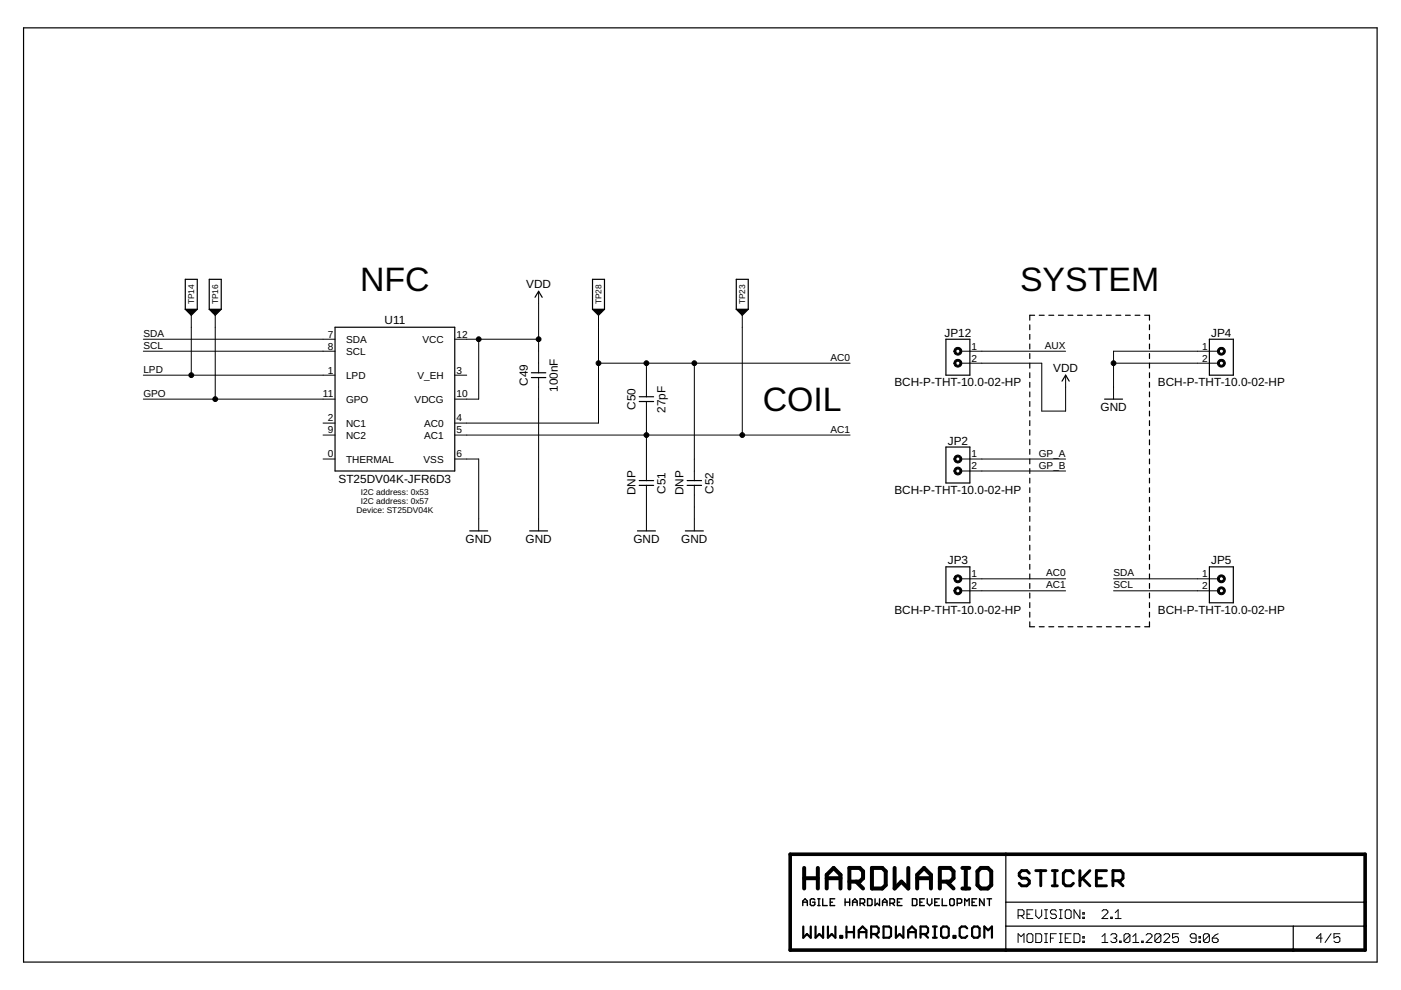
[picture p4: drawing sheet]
<svg xmlns="http://www.w3.org/2000/svg" width="297mm" height="210mm" viewBox="0 0 297 210" stroke-linecap="round" stroke-linejoin="round" font-family="sans-serif">
<g fill="none" stroke="#000" stroke-width=".25">
<path d="M5 5.9h287v198.1h-287zM39.3 65.6l1.3 1.2 1.2-1.2M39.3 65.6v-6.4h2.5v6.4M39.3 65.6h2.5M39.5 65.7h2.1M39.7 65.8h1.7M39.8 66h1.5M39.9 66.1h1.3M40 66.2h1.1M40.2 66.3h.7M40.3 66.5h.5M40.4 66.6h.3"/>
<path d="M44.4 65.6v-6.4h2.5v6.4M44.4 65.6h2.5M44.4 65.6l1.2 1.2 1.3-1.2M44.6 65.7h2.1M44.7 65.8h1.8M44.9 66h1.5M45 66.1h1.3M45.1 66.2h1M45.3 66.3h.7M45.4 66.5h.5M45.5 66.6h.3M71 69.4h25.4v30.5h-25.4z"/>
<path d="M112.7 79h3M113.4 63l.8-1.2 .8 1.2M125.6 65.6v-6.4h2.6v6.4M125.6 65.6h2.6M125.6 65.6l1.3 1.2 1.3-1.2M125.9 65.7h2M126 65.8h1.8M126.1 66h1.6M126.3 66.1h1.2M126.4 66.2h1M126.5 66.3h.8M126.6 66.5h.5"/>
<path d="M126.8 66.6h.2M156.1 65.6v-6.4h2.5v6.4M156.1 65.6h2.5M156.1 65.6l1.3 1.2 1.2-1.2M156.4 65.7h2M156.5 65.8h1.8M156.6 66h1.5M156.7 66.1h1.3M156.9 66.2h1M157 66.3h.8M157.1 66.5h.5M157.2 66.6h.3"/>
<path d="M200.6 71.9h5v7.6h-5zM218.3 68.9v1M218.3 70.9v1M218.3 72.9v1.1M218.3 75v1M218.3 77v1M218.3 79v1.1M219.4 66.8h-1.1v1.1M220.3 66.8h1.1M222.4 66.8h1M224.4 66.8h1M226.4 66.8h1.1"/>
<path d="M228.5 66.8h1M230.5 66.8h1M232.5 66.8h1.1M234.6 66.8h1M236.6 66.8h1M238.6 66.8h1M240.7 66.8h1M242.7 66.8h1v1.1M243.7 68.9v1M243.7 70.9v1M243.7 72.9v1.1M243.7 75v1"/>
<path d="M243.7 77v1M243.7 79v1.1M256.4 71.9h5.1v7.6h-5.1zM112.7 80.1h3M135.5 84.1h3.1M135.5 85.1h3.1M200.6 94.8h5v7.6h-5zM218.3 81.1v1M218.3 83.1v1M218.3 85.1v1.1M218.3 87.2v1M218.3 89.2v1"/>
<path d="M218.3 91.2v1.1M218.3 93.3v1M218.3 95.3v1M218.3 97.3v1M218.3 99.4v1M225.2 80.8l.7-1.3 .8 1.3M234.2 84.6h3.8M243.7 81.1v1M243.7 83.1v1M243.7 85.1v1.1M243.7 87.2v1M243.7 89.2v1"/>
<path d="M243.7 91.2v1.1M243.7 93.3v1M243.7 95.3v1M243.7 97.3v1M243.7 99.4v1M99.6 112.6h3.8M112.3 112.6h3.8M135.1 112.6h3.9M135.5 102.9h3.1M135.5 101.9h3.1M145.3 112.6h3.8M145.7 102.9h3"/>
<path d="M145.7 101.9h3M218.3 101.4v1M218.3 103.4v1M218.3 105.5v1M218.3 107.5v1M218.3 109.5v1M218.3 111.5v1.1M218.3 113.6v1M218.3 115.6v1M218.3 117.6v1.1M218.3 119.7v1M243.7 101.4v1"/>
<path d="M243.7 103.4v1M243.7 105.5v1M243.7 107.5v1M243.7 109.5v1M243.7 111.5v1.1M243.7 113.6v1M243.7 115.6v1M243.7 117.6v1.1M243.7 119.7v1M200.6 120.2h5v7.6h-5zM218.3 121.7v1M218.3 123.7v1.1"/>
<path d="M218.3 125.8v1M218.3 127.8v1M218.3 129.8v1.1M218.3 131.8v1.1h1.1M220.3 132.9h1.1M222.4 132.9h1M224.4 132.9h1M226.4 132.9h1.1M228.5 132.9h1M230.5 132.9h1M232.5 132.9h1.1M234.6 132.9h1"/>
<path d="M236.6 132.9h1M238.6 132.9h1M240.7 132.9h1M243.7 131.8v1.1h-1M243.7 121.7v1M243.7 123.7v1.1M243.7 125.8v1M243.7 127.8v1M243.7 129.8v1.1M256.4 120.2h5.1v7.6h-5.1zM213.3 181.1v20.3M213.3 191.3h76.1"/>
<path d="M213.3 196.4h76.1M274.2 196.4v5"/>
</g>
<path d="M167.5 181.1h121.9v20.3h-121.9z" fill="none" stroke="#000" stroke-width=".76"/>
<g fill="none" stroke="#000" stroke-width=".21">
<path d="M30.4 71.9h40.6M30.4 79.5h40.6M30.4 74.5h40.6M40.6 66.8v12.7M45.6 66.8v17.8M96.4 71.9h17.8M96.4 79.5h2.6M101.5 71.9v12.7h-5.1M114.2 61.8v17.2M126.9 66.8v22.9h-30.5M126.9 77h53.3M137.1 77v7.1"/>
<path d="M147.2 77v24.9M157.4 66.8v25.4M203.7 77h17.2v10.2h5v-7.7M203.7 74.5h22.2M236.1 77h22.2M258.3 74.5h-22.2v10.1M30.4 84.6h40.6M68.5 97.3h2.5M68.5 92.2h2.5M68.5 89.7h2.5M96.4 97.3h5.1v15.3M96.4 92.2h83.8"/>
<path d="M114.2 80.1v32.5M137.1 85.1v16.8M203.7 97.3h22.2M203.7 99.9h22.2M137.1 102.9v9.7M147.2 102.9v9.7M203.7 125.3h22.2M203.7 122.7h22.2M236.1 125.3h22.2M236.1 122.7h22.2M215.9 194.1h.9l.3-.3v-.6l-.3-.3h-.9v1.9M215.9 199.8v-1.8l.6 .6 .6-.6v1.8"/>
<path d="M216.5 194.1l.6 .7M217.7 193.8h.7M218 198h.7l.3 .3v1.2l-.3 .3h-.7l-.3-.3v-1.2zM219 192.9h-1.3v1.9h1.3M219.6 192.9v1.2l.6 .7 .7-.7v-1.2M219.6 198h.9l.4 .3v1.2l-.4 .3h-.9zM221.5 192.9h.6M221.5 194.8h.6M221.5 198h.6M221.5 199.8h.6M221.8 192.9v1.9M221.8 198v1.8"/>
<path d="M222.7 198.9h.7M224 193.2l-.3-.3h-.7l-.3 .3v.3l.3 .3h.7l.3 .3v.4l-.3 .3h-.7l-.3-.3M224 198h-1.3v1.8M224.6 192.9h.6M224.6 194.8h.6M224.6 198h.6M224.6 199.8h.6M224.9 192.9v1.9M224.9 198v1.8M225.8 198.9h.7M226.1 192.9h.7l.3 .3v1.3l-.3 .3h-.7l-.3-.3v-1.3zM227.1 198h-1.3v1.8h1.3"/>
<path d="M227.7 198h.9l.4 .3v1.2l-.4 .3h-.9zM229 192.9v1.9l-1.3-1.9v1.9M229.6 194.5h.3v.3h-.3zM229.6 193.5h.3v.3h-.3zM229.6 198.6h.3v.3h-.3zM229.6 199.5h.3v.3h-.3zM233.6 193.2l.4-.3h.6l.3 .3v.3l-1.3 1.3h1.3M233.6 199.8h1.3M233.6 198.6l.7-.6v1.8M235.5 194.5h.3v.3h-.3zM235.5 198.3l.3-.3h.7l.3 .3v.3l-.3 .3M236.1 198.9h.4"/>
<path d="M236.5 194.8h1.2M236.5 198.9l.3 .3v.3l-.3 .3h-.7l-.3-.3M236.5 193.5l.6-.6v1.9M237.4 199.5h.3v.3h-.3zM239.6 198.3l-.4-.3h-.6l-.3 .3v1.2M239.6 198.3v1.2l-.4 .3h-.6l-.3-.3M239.6 198.3l-1.3 1.2M240.2 199.8h1.2M240.2 198.6l.6-.6v1.8M242.1 199.5h.3v.3h-.3zM243 198.3l.3-.3h.6l.3 .3v.3l-1.2 1.2h1.2M246.1 198.3l-.3-.3h-.6l-.3 .3v1.2"/>
<path d="M246.1 198.3v1.2l-.3 .3h-.6l-.3-.3M246.1 198.3l-1.2 1.2M246.7 198.3l.4-.3h.6l.3 .3v.3l-1.3 1.2h1.3M249.9 198h-1.3v.9l1-.3 .3 .3v.6l-.3 .3h-.7l-.3-.3M253.6 198.9h-.9l-.4-.3v-.3l.4-.3h.6l.3 .3v1.2l-.3 .3h-.6l-.4-.3M254.2 199.5h.3v.3h-.3zM254.2 198.6h.3v.3h-.3zM256.4 198.3l-.3-.3h-.6l-.4 .3v1.2M256.4 198.3v1.2l-.3 .3h-.6l-.4-.3M256.4 198.3l-1.3 1.2M257 198.9h1l.3 .3v.3l-.3 .3h-.7l-.3-.3zM258.3 198l-.7 .3-.6 .6"/>
<path d="M280.3 198.9h-1.2l.9-.9v1.8M282.2 198l-1.3 1.8M284.1 198h-1.3v.9l.7-.3h.3l.3 .3v.6l-.3 .3h-.7l-.3-.3"/>
</g>
<g fill="none" stroke="#000" stroke-width=".85">
<path d="M170.5 184v4.4M170.5 186.2h2.9M173.4 184v4.4M175.3 186.2h2.9M175.3 188.4v-2.9l1.4-1.5 1.5 1.5v2.9M180.1 186.9h2.2l.7-.7v-1.5l-.7-.7h-2.2v4.4M181.5 186.9l1.5 1.5M184.9 184h2.1l.8 .7v3l-.8 .7h-2.1zM189.7 184v4.4l1.4-1.5 1.5 1.5v-4.4M194.5 186.2h2.9M194.5 188.4v-2.9l1.4-1.5 1.5 1.5v2.9M199.3 186.9h2.1l.8-.7v-1.5l-.8-.7h-2.1v4.4"/>
<path d="M200.7 186.9l1.5 1.5M204 184h1.5M204 188.4h1.5M204.8 184v4.4M207.2 184.7l.8-.7h1.4l.8 .7v3l-.8 .7h-1.4l-.8-.7z"/>
</g>
<g fill="none" stroke="#000" stroke-width=".3">
<path d="M170.2 192v-.9l.5-.5 .5 .5v.9M170.2 191.3h1M172.8 190.8l-.3-.2h-.5l-.2 .2v1l.2 .2h.5l.3-.2v-.5h-.5M173.4 190.6h.5M173.4 192h.5M173.6 190.6v1.4M174.4 190.6v1.4h1M176 191.3h.5M177 190.6h-1v1.4h1M179.2 191.3h.9M179.2 190.6v1.4M180.1 190.6v1.4"/>
<path d="M180.8 191.3h.9M180.8 192v-.9l.5-.5 .4 .5v.9M182.4 191.5h.7l.2-.2v-.5l-.2-.2h-.7v1.4M182.8 191.5l.5 .5M183.9 190.6h.8l.2 .2v1l-.2 .2h-.8zM185.5 190.6v1.4l.5-.5 .5 .5v-1.4M187.1 191.3h1M187.1 192v-.9l.5-.5 .5 .5v.9M188.7 191.5h.7l.3-.2v-.5l-.3-.2h-.7v1.4M189.2 191.5l.5 .5M190.3 191.3h.5M191.2 190.6h-.9v1.4h.9"/>
<path d="M193.4 190.6h.8l.2 .2v1l-.2 .2h-.8zM195 191.3h.5M196 190.6h-1v1.4h1M196.6 190.6v.9l.5 .5 .5-.5v-.9M198.2 191.3h.5M199.2 190.6h-1v1.4h1M199.8 190.6v1.4h.9M201.6 190.6h.5l.2 .2v1l-.2 .2h-.5l-.2-.2v-1zM202.9 191.5h.8l.2-.2v-.5l-.2-.2h-.8v1.4M204.5 192v-1.4l.5 .5 .5-.5v1.4M206.1 191.3h.5M207.1 190.6h-1v1.4h1"/>
<path d="M208.7 190.6v1.4l-1-1.4v1.4M209.3 190.6h.9M209.8 190.6v1.4"/>
</g>
<g fill="none" stroke="#000" stroke-width=".47">
<path d="M170.3 196.4v2.4l.8-.8 .8 .8v-2.4M172.9 196.4v2.4l.8-.8 .8 .8v-2.4M175.5 196.4v2.4l.8-.8 .8 .8v-2.4M178.2 198.4h.4v.4h-.4zM179.5 196.4v2.4M179.5 197.6h1.6M181.1 196.4v2.4M182.1 197.6h1.6M182.1 198.8v-1.6l.8-.8 .8 .8v1.6M184.7 198h1.2l.4-.4v-.8l-.4-.4h-1.2v2.4M185.5 198l.8 .8M187.3 196.4h1.2l.4 .4v1.6l-.4 .4h-1.2z"/>
<path d="M189.9 196.4v2.4l.8-.8 .8 .8v-2.4M192.6 197.6h1.6M192.6 198.8v-1.6l.8-.8 .8 .8v1.6M195.2 198h1.2l.4-.4v-.8l-.4-.4h-1.2v2.4M196 198l.8 .8M197.8 198.8h.8M197.8 196.4h.8M198.2 196.4v2.4M199.5 196.8l.4-.4h.8l.4 .4v1.6l-.4 .4h-.8l-.4-.4zM202.2 198.4h.4v.4h-.4zM205.1 196.8l-.4-.4h-.8l-.4 .4v1.6l.4 .4h.8l.4-.4M206.1 196.8l.4-.4h.8l.4 .4v1.6l-.4 .4h-.8l-.4-.4z"/>
<path d="M208.7 198.8v-2.4l.8 .8 .8-.8v2.4"/>
</g>
<g fill="none" stroke="#000" stroke-width=".61">
<path d="M218.2 185.1l-.5-.5h-1.1l-.5 .5v.6l.5 .5h1.1l.5 .5v.6l-.5 .5h-1.1l-.5-.5M219.6 184.6h2.1M220.7 184.6v3.2M223.1 184.6h1.1M223.1 187.8h1.1M223.6 184.6v3.2M227.6 185.1l-.5-.5h-1.1l-.6 .5v2.2l.6 .5h1.1l.5-.5M229 184.6v3.2M229.5 186.2l1.6 1.6M231.1 184.6l-2.1 2.1M232.5 186.2h1M234.6 184.6h-2.1v3.2h2.1"/>
<path d="M236 186.7h1.6l.5-.5v-1.1l-.5-.5h-1.6v3.2M237 186.7l1.1 1.1"/>
</g>
<g fill="#000" stroke="#000" stroke-width=".21">
<path d="M202.4 76.5a.84 .84 0 0 1 1.4 0 .84 .84 0 0 1-.5 1.3 .84 .84 0 0 1-1.1-.8h.4a.44 .44 0 0 1 .7-.4 .44 .44 0 0 1 .1 .7 .44 .44 0 0 1-.7-.1l-.1-.2h-.4z" fill-rule="evenodd"/>
<path d="M202.4 73.9a.84 .84 0 0 1 1.4 .1 .84 .84 0 0 1-.5 1.3 .84 .84 0 0 1-1.1-.8h.4a.44 .44 0 0 1 .7-.4 .44 .44 0 0 1 .1 .7 .44 .44 0 0 1-.7-.2l-.1-.1h-.4z" fill-rule="evenodd"/>
<path d="M258.3 76.5a.83 .83 0 0 1 1.4 0 .83 .83 0 0 1-.5 1.3 .83 .83 0 0 1-1.1-.8h.4a.44 .44 0 0 1 .7-.4 .44 .44 0 0 1 .1 .7 .44 .44 0 0 1-.7-.1l-.1-.2h-.4z" fill-rule="evenodd"/>
<path d="M258.3 73.9a.83 .83 0 0 1 1.4 .1 .83 .83 0 0 1-.5 1.3 .83 .83 0 0 1-1.1-.8h.4a.44 .44 0 0 1 .7-.4 .44 .44 0 0 1 .1 .7 .44 .44 0 0 1-.7-.2l-.1-.1h-.4z" fill-rule="evenodd"/>
<path d="M202.4 99.3a.84 .84 0 0 1 1.4 .1 .84 .84 0 0 1-.5 1.3 .84 .84 0 0 1-1.1-.8h.4a.44 .44 0 0 1 .7-.4 .44 .44 0 0 1 .1 .7 .44 .44 0 0 1-.7-.2l-.1-.1h-.4z" fill-rule="evenodd"/>
<path d="M202.4 96.8a.84 .84 0 0 1 1.4 .1 .84 .84 0 0 1-.5 1.2 .84 .84 0 0 1-1.1-.8h.4a.44 .44 0 0 1 .7-.4 .44 .44 0 0 1 .1 .8 .44 .44 0 0 1-.7-.2l-.1-.2h-.4z" fill-rule="evenodd"/>
<path d="M202.4 124.7a.84 .84 0 0 1 1.4 .1 .84 .84 0 0 1-.5 1.2 .84 .84 0 0 1-1.1-.7h.4a.44 .44 0 0 1 .7-.4 .44 .44 0 0 1 .1 .7 .44 .44 0 0 1-.7-.2l-.1-.1h-.4z" fill-rule="evenodd"/>
<path d="M202.4 122.2a.84 .84 0 0 1 1.4 0 .84 .84 0 0 1-.5 1.3 .84 .84 0 0 1-1.1-.8h.4a.44 .44 0 0 1 .7-.4 .44 .44 0 0 1 .1 .8 .44 .44 0 0 1-.7-.2l-.1-.2h-.4z" fill-rule="evenodd"/>
<path d="M258.3 124.7a.83 .83 0 0 1 1.3 .1 .83 .83 0 0 1-.4 1.2 .83 .83 0 0 1-1.1-.7h.4a.44 .44 0 0 1 .7-.4 .44 .44 0 0 1 .1 .7 .44 .44 0 0 1-.7-.2l-.1-.1h-.4z" fill-rule="evenodd"/>
<path d="M258.3 122.2a.83 .83 0 0 1 1.3 0 .83 .83 0 0 1-.4 1.3 .83 .83 0 0 1-1.1-.8h.4a.44 .44 0 0 1 .7-.4 .44 .44 0 0 1 .1 .8 .44 .44 0 0 1-.7-.2l-.1-.2h-.4z" fill-rule="evenodd"/>
<circle cx="40.6" cy="79.5" r=".51"/>
<circle cx="101.5" cy="71.9" r=".51"/>
<circle cx="114.2" cy="71.9" r=".51"/>
<circle cx="126.9" cy="77" r=".51"/>
<circle cx="137.1" cy="77" r=".51"/>
<circle cx="147.2" cy="77" r=".51"/>
<circle cx="236.1" cy="77" r=".51"/>
<circle cx="45.6" cy="84.6" r=".51"/>
<circle cx="137.1" cy="92.2" r=".51"/>
<circle cx="157.4" cy="92.2" r=".51"/>
</g>
<g font-size="7.2">
<text x="76.3" y="61.8">NFC</text>
<text x="216.3" y="61.8">SYSTEM</text>
<text x="161.7" y="87.2">COIL</text>
</g>
<g font-size="2.5">
<text x="111.6" y="61">VDD</text>
<text x="81.5" y="68.6">U11</text>
<text x="200.3" y="71.4">JP12</text>
<text x="256.8" y="71.4">JP4</text>
<text x="111.9" y="81.8" transform="rotate(-90 111.9 81.8)">C49</text>
<text x="118.3" y="83.1" transform="rotate(-90 118.3 83.1)">100nF</text>
<text x="189.6" y="81.8">BCH-P-THT-10.0-02-HP</text>
<text x="223.3" y="78.8">VDD</text>
<text x="245.5" y="81.8">BCH-P-THT-10.0-02-HP</text>
<text x="134.8" y="86.9" transform="rotate(-90 134.8 86.9)">C50</text>
<text x="141.1" y="87.5" transform="rotate(-90 141.1 87.5)">27pF</text>
<text x="233.3" y="87.2">GND</text>
<text x="200.9" y="94.3">JP2</text>
<text x="71.8" y="102.4">ST25DV04K-JFR6D3</text>
<text x="134.8" y="105" transform="rotate(-90 134.8 105)">DNP</text>
<text x="141.1" y="104.7" transform="rotate(-90 141.1 104.7)">C51</text>
<text x="144.9" y="105" transform="rotate(-90 144.9 105)">DNP</text>
<text x="151.3" y="104.7" transform="rotate(-90 151.3 104.7)">C52</text>
<text x="189.6" y="104.7">BCH-P-THT-10.0-02-HP</text>
<text x="98.7" y="115.1">GND</text>
<text x="111.4" y="115.1">GND</text>
<text x="134.3" y="115.1">GND</text>
<text x="144.4" y="115.1">GND</text>
<text x="200.9" y="119.7">JP3</text>
<text x="256.8" y="119.7">JP5</text>
<text x="189.6" y="130.1">BCH-P-THT-10.0-02-HP</text>
<text x="245.5" y="130.1">BCH-P-THT-10.0-02-HP</text>
</g>
<g font-size="2.1">
<text x="30.4" y="71.4">SDA</text>
<text x="69.5" y="71.6">7</text>
<text x="96.8" y="71.6">12</text>
<text x="30.4" y="74">SCL</text>
<text x="69.5" y="74.1">8</text>
<text x="73.4" y="75.2">SCL</text>
<text x="73.4" y="72.7">SDA</text>
<text x="89.6" y="72.7">VCC</text>
<text x="176.1" y="76.5">AC0</text>
<text x="206" y="76.7">2</text>
<text x="206" y="74.1">1</text>
<text x="221.5" y="74">AUX</text>
<text x="254.9" y="76.7">2</text>
<text x="254.9" y="74.1">1</text>
<text x="30.4" y="79">LPD</text>
<text x="69.5" y="79.2">1</text>
<text x="73.4" y="80.3">LPD</text>
<text x="88.5" y="80.3">V_EH</text>
<text x="96.8" y="79.2">3</text>
<text x="30.4" y="84.1">GPO</text>
<text x="68.4" y="84.3">11</text>
<text x="69.5" y="89.4">2</text>
<text x="73.4" y="85.4">GPO</text>
<text x="87.9" y="85.4">VDCG</text>
<text x="96.8" y="84.3">10</text>
<text x="96.8" y="89.4">4</text>
<text x="69.5" y="91.9">9</text>
<text x="73.4" y="93">NC2</text>
<text x="73.4" y="90.5">NC1</text>
<text x="89.9" y="93">AC1</text>
<text x="89.9" y="90.5">AC0</text>
<text x="96.8" y="91.9">5</text>
<text x="176.1" y="91.7">AC1</text>
<text x="69.5" y="97">0</text>
<text x="73.4" y="98.1">THERMAL</text>
<text x="89.8" y="98.1">VSS</text>
<text x="96.8" y="97">6</text>
<text x="206" y="99.5">2</text>
<text x="206" y="97">1</text>
<text x="220.2" y="96.8">GP_A</text>
<text x="220.2" y="99.4">GP_B</text>
<text x="206" y="124.9">2</text>
<text x="206" y="122.4">1</text>
<text x="221.8" y="122.2">AC0</text>
<text x="221.8" y="124.8">AC1</text>
<text x="236.1" y="122.2">SDA</text>
<text x="236.1" y="124.8">SCL</text>
<text x="254.9" y="124.9">2</text>
<text x="254.9" y="122.4">1</text>
</g>
<g font-size="1.8">
<text x="41.2" y="64.5" transform="rotate(-90 41.2 64.5)">TP14</text>
<text x="46.3" y="64.5" transform="rotate(-90 46.3 64.5)">TP16</text>
<text x="127.5" y="64.5" transform="rotate(-90 127.5 64.5)">TP28</text>
<text x="158" y="64.5" transform="rotate(-90 158 64.5)">TP23</text>
<text x="76.5" y="104.9">I2C address: 0x53</text>
<text x="76.5" y="106.8">I2C address: 0x57</text>
<text x="75.6" y="108.8">Device: ST25DV04K</text>
</g>
</svg>
